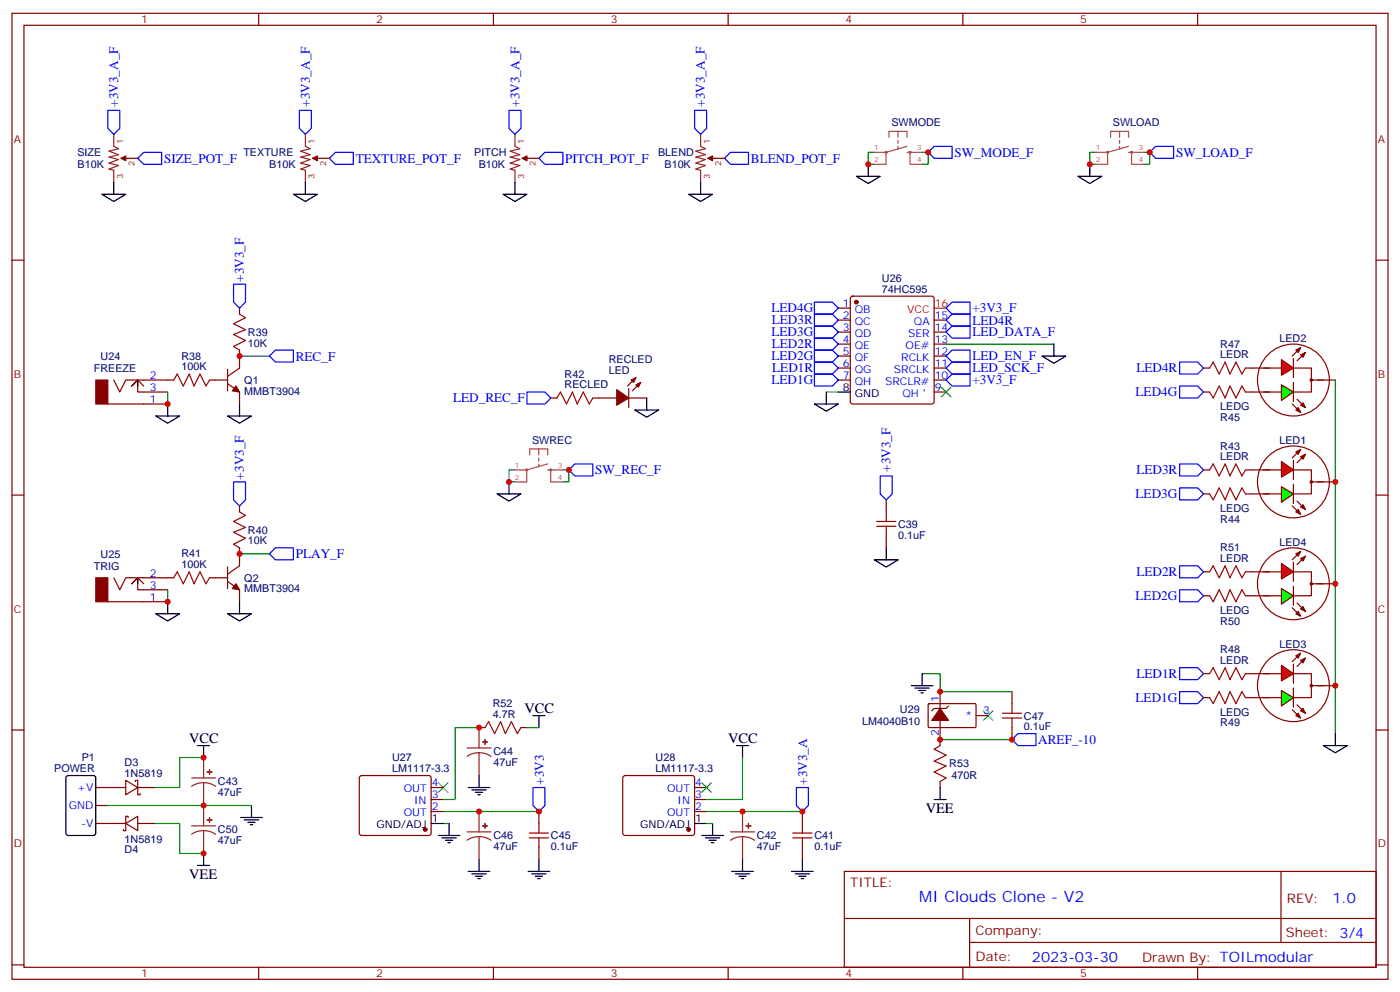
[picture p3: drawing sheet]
<svg xmlns="http://www.w3.org/2000/svg" width="412mm" height="292mm" viewBox="0 0 412 292" stroke-linecap="round" stroke-linejoin="round" font-family="sans-serif">
<g fill="none" stroke="#870000" stroke-width=".35">
<path d="M3.5 3.9h405.4v284.4h-405.4zM7.1 7.4h398.2v277.3h-398.2zM76.2 3.9v3.5M145.3 3.9v3.5M214.5 3.9v3.5M283.6 3.9v3.5M352.8 3.9v3.5M37 46.6h3.6M93.5 46.6h3.5M155.2 46.6h3.5M209.9 46.6h3.5M3.5 76.6h3.6"/>
<path d="M405.3 76.6h3.6M70.6 90.7v1.8M246.9 90.7h3.6M246.9 94.2h3.6M246.9 97.8h3.6M250.7 87.4l.5-.2h23.3l.5 .2 .2 .5v30.3l-.3 .5-.4 .2h-23.3l-.5-.2-.2-.5v-30.3zM275.2 94.2h3.5M275.2 97.8h3.5M31.7 118.9h17.7M33.5 111.9l1.8 3.5 1.7-3.5h14.2M42.3 113.6l-1.7-1.7-1.8 1.7 1.8-1.7v3.5h8.8M61.7 111.9h5.3"/>
<path d="M67 108.7v6.3M67 112.9l3.6 2.5v3.5M70.6 103v5.3l-3.6 2.5M162.3 117.2h1.7M174.6 117.2h7.1M185.2 117.2h5.3M185.2 114.3v5.7M187.3 111.2l-2.4 2.4M188.7 112.6l-2.4 2.4M246.9 111.9h3.6M246.9 101.3h3.6M246.9 104.8h3.6"/>
<path d="M246.9 108.3h3.6M275.2 111.9h3.5M275.2 115.4h3.5M275.2 101.3h3.5M275.2 104.8h3.5M275.2 108.3h3.5M381 138.3h5.3v7.1h-5.3M3.5 145.7h3.6M70.6 148.9v1.8M405.3 145.7h3.6M31.7 177.1h17.7M33.5 170.1l1.8 3.5 1.7-3.5h14.2"/>
<path d="M42.3 171.8l-1.7-1.7-1.8 1.7 1.8-1.7v3.5h8.8M61.7 170.1h5.3M67 166.9v6.3M67 171.1l3.6 2.5v3.5M70.6 161.3v5.2l-3.6 2.5M3.5 214.9h3.6M405.3 214.9h3.6M248.7 256.5h156.6v28.2h-156.6zM377.3 256.5v20.9M248.7 270.4h156.5M285.6 277.4h119.6M285.6 270.4v14.1"/>
<path d="M3.5 284h3.6M76.2 284.7v3.6M145.3 284.7v3.6M214.5 284.7v3.6M283.6 284.7v3.6M352.8 284.7v3.6M405.3 284h3.6"/>
<circle cx="386.3" cy="141.9" r=".35"/>
</g>
<path d="M33.5 39.5v3.6l1.4 .7-2.8 .7 2.8 1-2.8 .7 2.8 .8-2.8 1 2.8 .7-2.8 1.1 1.4 .3v3.6M90 39.5v3.6l1.4 .7-2.9 .7 2.9 1-2.9 .7 2.9 .8-2.9 1 2.9 .7-2.9 1.1 1.5 .3v3.6M151.7 39.5v3.6l1.4 .7-2.8 .7 2.8 1-2.8 .7 2.8 .8-2.8 1 2.8 .7-2.8 1.1 1.4 .3v3.6M206.4 39.5v3.6l1.4 .7-2.8 .7 2.8 1-2.8 .7 2.8 .8-2.8 1 2.8 .7-2.8 1.1 1.4 .3v3.6M35.6 46.6h1.4M92.1 46.6h1.4M153.8 46.6h1.4M208.5 46.6h1.4" fill="none" stroke="#8c2424" stroke-width=".35"/>
<g fill="#870000" stroke="#870000" stroke-width=".35">
<path d="M35.6 46.6l1.4-.7v1.4z"/>
<path d="M92.1 46.6l1.4-.7v1.4z"/>
<path d="M153.8 46.6l1.4-.7v1.4z"/>
<path d="M208.5 46.6l1.4-.7v1.4z"/>
<path d="M28.2 111.9h3.5v7h-3.5z"/>
<path d="M69.5 113.6l1.1 1.8-2.2-.4z"/>
<path d="M69.5 171.8l1.1 1.8-2.2-.4z"/>
<path d="M28.2 170.1h3.5v7h-3.5z"/>
<path d="M187.3 113.3l1.4-.7-.7 1.4z"/>
<path d="M185.9 111.9l1.4-.7-.7 1.4z"/>
<path d="M181.7 114.7l3.5 2.5-3.5 2.1z"/>
<circle cx="252.2" cy="88.9" r=".53"/>
</g>
<g fill="none" stroke="#00f" stroke-width=".35">
<path d="M31.7 32.5h3.6v5.3l-1.8 1.7-1.8-1.7zM88.2 32.5h3.5v5.3l-1.7 1.7-1.8-1.7zM149.9 32.5h3.6v5.3l-1.8 1.7-1.8-1.7zM204.6 32.5h3.5v5.3l-1.7 1.7-1.8-1.7zM40.6 46.6l1.7-1.8h5.3v3.6h-5.3zM97 46.6l1.8-1.8h5.3v3.6h-5.3zM158.7 46.6l1.8-1.8h5.3v3.6h-5.3zM213.4 46.6l1.8-1.8h5.3v3.6h-5.3zM275.2 43.1h5.3v3.5h-5.3l-1.8-1.8zM338.7 44.8l1.7-1.7h5.3v3.5h-5.3zM68.8 83.6h3.5v5.3l-1.7 1.8-1.8-1.8zM79.4 104.8l1.7-1.8h5.3v3.6h-5.3z"/>
<path d="M155.2 115.4h5.3l1.8 1.8-1.8 1.7h-5.3zM347.5 113.6h5.3l1.7 1.8-1.7 1.8h-5.3zM347.5 106.6h5.3l1.7 1.7-1.7 1.8h-5.3zM167.6 138.3l1.7-1.7h5.3v3.5h-5.3zM347.5 136.6h5.3l1.7 1.7-1.7 1.8h-5.3zM68.8 141.9h3.5v5.2l-1.7 1.8-1.8-1.8zM347.5 143.6h5.3l1.7 1.8-1.7 1.7h-5.3zM79.4 163l1.7-1.7h5.3v3.5h-5.3z"/>
</g>
<g fill="none" stroke="#a64a4a" stroke-width=".56">
<circle cx="261" cy="44.8" r=".18"/>
<circle cx="268.1" cy="44.8" r=".18"/>
<circle cx="326.3" cy="44.8" r=".18"/>
<circle cx="333.3" cy="44.8" r=".18"/>
<circle cx="155.2" cy="138.3" r=".18"/>
<circle cx="162.2" cy="138.3" r=".18"/>
</g>
<g fill="none" stroke="#a64a4a" stroke-width=".35">
<path d="M264.5 38.7v1.7M329.8 38.7v1.7M257.5 44.8h3.5M261 44.8v3.6h-3.5M261.9 40.4v-1.7h5.3v1.7M264.5 41.3v.9M264.5 43.1v.9M267.2 44.8h.9v3.6M267.2 43.1l-6.2 1.7M268.2 44.8h3.4M268.2 48.4h3.4M322.8 44.8h3.5"/>
<path d="M326.3 44.8v3.6h-3.5M327.1 40.4v-1.7h5.3v1.7M329.8 41.3v.9M329.8 43.1v.9M332.4 44.8h.9v3.6M332.4 43.1l-6.1 1.7M333.4 44.8h3.5M333.4 48.4h3.5M151.7 138.3h3.5M155.2 138.3v3.6h-3.5M156 133.9v-1.7h5.3v1.7M158.7 132.2v1.7"/>
<path d="M158.7 134.8v.9M158.7 136.6v.8M161.3 138.3h.9v3.6M161.3 136.6l-6.1 1.7M162.3 138.3h3.5M162.3 141.9h3.5"/>
</g>
<path d="M257.5 44.8h-1.7v3.6h1.7M271.6 44.8h1.8v3.6h-1.8M322.8 44.8h-1.8v3.6h1.8M336.9 44.8h1.8v3.6h-1.8M49.4 115.4v3.5M70.6 104.8h8.8M151.7 138.3h-1.8v3.6h1.8M165.8 138.3h1.8v3.6h-1.8M49.4 173.6v3.5M70.6 163h8.8" fill="none" stroke="#008700" stroke-width=".35"/>
<path d="M40.6 111.9v1.7M246.9 115.4h3.6M40.6 170.1v1.7" fill="none" stroke="#000" stroke-width=".35"/>
<path d="M70.6 92.5l1.7 1-3.5 1.8 3.5 1.7-3.5 1.5 3.5 1.7-3.5 1.8 1.8 1M51.2 111.9l1-1.8 1.8 3.5 1.7-3.5 1.4 3.5 1.8-3.5 1.8 3.5 1-1.7M164 117.2l1.1-1.8 1.8 3.5 1.7-3.5 1.4 3.5 1.8-3.5 1.8 3.5 1-1.7M70.6 150.7l1.7 1-3.5 1.8 3.5 1.8-3.5 1.4 3.5 1.7-3.5 1.8 1.8 1.1M51.2 170.1l1-1.8 1.8 3.5 1.7-3.5 1.4 3.5 1.8-3.5 1.8 3.5 1-1.7" fill="none" stroke="#a10000" stroke-width=".35"/>
<path d="M275.2 90.7h3.5" fill="none" stroke="#f00" stroke-width=".35"/>
<path d="M377.5 135.9l3.5 2.4-3.5 2.1z" fill="#f00" stroke="#870000" stroke-width=".35"/>
<path d="M368.7 138.3h5.2M381 135.5v5.6M383.1 132.3l-2.5 2.5M384.5 133.7l-2.4 2.5" fill="none" stroke="#870000" stroke-width=".35"/>
<g fill="#870000" stroke="#870000" stroke-width=".35">
<path d="M381.7 133l1.4-.7-.7 1.4z"/>
<path d="M383.1 134.4l1.4-.7-.7 1.4z"/>
</g>
<path d="M377.5 143.3l3.5 2.1-3.5 2.4z" fill="#0f0" stroke="#870000" stroke-width=".35"/>
<g fill="none" stroke="#870000" stroke-width=".35">
<path d="M354.5 115.4h1.8M354.5 108.3h1.8M366.9 115.4h1.8M366.9 108.3h1.8M381 108.3h5.3v7.1h-5.3M354.5 138.3h1.8M366.9 138.3h1.8M372.2 138.3h5.3M354.5 145.4h1.8M366.9 145.4h10.6M380.6 148.9l2.5 2.5M381 142.6v5.6"/>
<path d="M382.1 147.5l2.4 2.5M386.3 141.9h7"/>
<circle cx="386.3" cy="111.9" r=".35"/>
<circle cx="381" cy="141.9" r="10.6"/>
</g>
<g fill="#870000" stroke="#870000" stroke-width=".35">
<path d="M381.7 150.7l.7-.7 .7 1.4z"/>
<path d="M383.1 149.3l.7-.7 .7 1.4z"/>
</g>
<path d="M356.3 115.4l1.1 1.8 1.7-3.6 1.8 3.6 1.4-3.6 1.8 3.6 1.7-3.6 1.1 1.8M356.3 108.3l1.1-1.7 1.7 3.5 1.8-3.5 1.4 3.5 1.8-3.5 1.7 3.5 1.1-1.8M356.3 138.3l1.1-1.7 1.7 3.5 1.8-3.5 1.4 3.5 1.8-3.5 1.7 3.5 1.1-1.8M356.3 145.4l1.1 1.7 1.7-3.5 1.8 3.5 1.4-3.5 1.8 3.5 1.7-3.5 1.1 1.8" fill="none" stroke="#a10000" stroke-width=".35"/>
<path d="M377.5 105.9l3.5 2.4-3.5 2.2z" fill="#f00" stroke="#870000" stroke-width=".35"/>
<path d="M368.7 108.3h5.2M381 105.5v5.7M383.1 102.3l-2.5 2.5M384.5 103.8l-2.4 2.4" fill="none" stroke="#870000" stroke-width=".35"/>
<g fill="#870000" stroke="#870000" stroke-width=".35">
<path d="M381.7 103l1.4-.7-.7 1.5z"/>
<path d="M383.1 104.5l1.4-.7-.7 1.4z"/>
</g>
<path d="M377.5 113.3l3.5 2.1-3.5 2.5z" fill="#0f0" stroke="#870000" stroke-width=".35"/>
<g fill="none" stroke="#870000" stroke-width=".35">
<path d="M368.7 115.4h8.8M372.2 108.3h5.3M380.6 118.9l2.5 2.5M381 112.6v5.6M382.1 117.5l2.4 2.5M386.3 111.9h7M381 198.3h5.3v7.1h-5.3"/>
<circle cx="381" cy="111.9" r="10.6"/>
<circle cx="386.3" cy="201.8" r=".35"/>
</g>
<g fill="#870000" stroke="#870000" stroke-width=".35">
<path d="M381.7 120.7l.7-.7 .7 1.4z"/>
<path d="M383.1 119.3l.7-.7 .7 1.4z"/>
</g>
<path d="M347.5 173.6h5.3l1.7 1.8-1.7 1.7h-5.3zM347.5 166.5h5.3l1.7 1.8-1.7 1.8h-5.3zM347.5 196.5h5.3l1.7 1.8-1.7 1.8h-5.3zM347.5 203.6h5.3l1.7 1.8-1.7 1.7h-5.3z" fill="none" stroke="#00f" stroke-width=".35"/>
<path d="M377.5 195.8l3.5 2.5-3.5 2.1z" fill="#f00" stroke="#870000" stroke-width=".35"/>
<path d="M368.7 198.3h5.2M381 195.5v5.6M383.1 192.3l-2.5 2.5M384.5 193.7l-2.4 2.5" fill="none" stroke="#870000" stroke-width=".35"/>
<g fill="#870000" stroke="#870000" stroke-width=".35">
<path d="M381.7 193l1.4-.7-.7 1.4z"/>
<path d="M383.1 194.4l1.4-.7-.7 1.4z"/>
</g>
<path d="M377.5 203.2l3.5 2.2-3.5 2.4z" fill="#0f0" stroke="#870000" stroke-width=".35"/>
<g fill="none" stroke="#870000" stroke-width=".35">
<path d="M354.5 175.4h1.8M354.5 168.3h1.8M366.9 175.4h1.8M366.9 168.3h1.8M381 168.3h5.3v7.1h-5.3M354.5 198.3h1.8M366.9 198.3h1.8M372.2 198.3h5.3M354.5 205.4h1.8M366.9 205.4h10.6M380.6 208.9l2.5 2.4M381 202.5v5.7"/>
<path d="M382.1 207.5l2.4 2.4M386.3 201.8h7"/>
<circle cx="386.3" cy="171.8" r=".35"/>
<circle cx="381" cy="201.8" r="10.6"/>
</g>
<g fill="#870000" stroke="#870000" stroke-width=".35">
<path d="M381.7 210.6l.7-.7 .7 1.4z"/>
<path d="M383.1 209.2l.7-.7 .7 1.4z"/>
</g>
<path d="M356.3 175.4l1.1 1.7 1.7-3.5 1.8 3.5 1.4-3.5 1.8 3.5 1.7-3.5 1.1 1.8M356.3 168.3l1.1-1.8 1.7 3.6 1.8-3.6 1.4 3.6 1.8-3.6 1.7 3.6 1.1-1.8M356.3 198.3l1.1-1.8 1.7 3.6 1.8-3.6 1.4 3.6 1.8-3.6 1.7 3.6 1.1-1.8M356.3 205.4l1.1 1.7 1.7-3.5 1.8 3.5 1.4-3.5 1.8 3.5 1.7-3.5 1.1 1.8" fill="none" stroke="#a10000" stroke-width=".35"/>
<path d="M377.5 165.8l3.5 2.5-3.5 2.1z" fill="#f00" stroke="#870000" stroke-width=".35"/>
<path d="M368.7 168.3h5.2M381 165.5v5.6M383.1 162.3l-2.5 2.5M384.5 163.7l-2.4 2.5" fill="none" stroke="#870000" stroke-width=".35"/>
<g fill="#870000" stroke="#870000" stroke-width=".35">
<path d="M381.7 163l1.4-.7-.7 1.4z"/>
<path d="M383.1 164.4l1.4-.7-.7 1.4z"/>
</g>
<path d="M377.5 173.2l3.5 2.2-3.5 2.4z" fill="#0f0" stroke="#870000" stroke-width=".35"/>
<g fill="none" stroke="#870000" stroke-width=".35">
<path d="M261.1 147.1v3.6M261.1 157.7v3.6M368.7 175.4h8.8M372.2 168.3h5.3M380.6 178.9l2.5 2.5M381 172.5v5.7M382.1 177.5l2.4 2.5M386.3 171.8h7M141.1 214.2h1.8M153.5 214.2h1.7M273.5 207.3l.3-.2 13.5 .1 .2 .3v6.5l-.3 .2-13.6-.1-.2-.3zM276.9 203.6v15.9"/>
<path d="M279.4 207.8l-.7 .7h-3.5l-.7 .7M287.5 210.6h3.5M298.1 203.6v3.5M298.1 214.2v3.5M28.2 231.8h8.8M28.2 237.1h3.5M37 229.7l3.6 2.1-3.6 2.1zM39.9 230v-.3h.7v4.2h.7v-.3M40.6 231.8h5.3M106.1 228.5l.4-.2h19.8l.5 .2 .2 .5v16.2l-.2 .5-.5 .2h-19.8l-.5-.2-.2-.5v-16.2zM127 238.9h3.5M127 235.3h3.5"/>
<path d="M127 231.8h3.5M158.7 238.9v3.5M183.7 228.5l.4-.2h19.8l.5 .2 .2 .5v16.2l-.2 .5-.5 .2h-19.8l-.4-.2-.3-.5v-16.2zM204.6 238.9h3.5M204.6 235.3h3.5M204.6 231.8h3.5M236.4 238.9v3.5M276.9 230v1.8M28.2 242.4h8.8M37 242.4l3.6-2.1v4.2zM37.7 240.6v-.3h-.7v4.2h-.7v-.3M40.6 242.4h5.3"/>
<path d="M158.7 249.4v3.6M236.4 249.4v3.6"/>
<circle cx="381" cy="171.8" r="10.6"/>
</g>
<g fill="#870000" stroke="#870000" stroke-width=".35">
<path d="M381.7 180.7l.7-.7 .7 1.4z"/>
<path d="M383.1 179.2l.7-.7 .7 1.5z"/>
<path d="M276.9 208.5l2.5 3.6h-4.9z"/>
<circle cx="125.2" cy="244.2" r=".53"/>
<circle cx="202.8" cy="244.2" r=".53"/>
</g>
<g fill="none" stroke="#008700" stroke-width=".35">
<path d="M243.4 115.4h3.5M278.7 101.3h31.7M393.3 111.9v104M271.6 198.3h5.3v5.3h21.2M141.1 214.2h-7v21.1h-3.6M155.2 214.2h3.5M276.9 217.7h21.2M31.7 237.1h42.4M60 223h-7.1v8.8h-7M130.5 238.9h28.2M208.1 238.9h28.3M218.7 223v12.3h-10.6"/>
<path d="M45.9 242.4h7v8.8h7.1M130.5 242.4h1.8M208.1 242.4h1.8"/>
</g>
<g fill="none" stroke="#00f" stroke-width=".35">
<path d="M239.9 99.5h5.3l1.7 1.8-1.7 1.7h-5.3zM239.9 92.5h5.3l1.7 1.7-1.7 1.8h-5.3zM239.9 96h5.3l1.7 1.8-1.7 1.7h-5.3zM239.9 88.9h5.3l1.7 1.8-1.7 1.8h-5.3zM278.7 94.2l1.8-1.7h5.3v3.5h-5.3zM278.7 90.7l1.8-1.8h5.3v3.6h-5.3zM278.7 97.8l1.8-1.8h5.3v3.5h-5.3zM239.9 106.6h5.3l1.7 1.7-1.7 1.8h-5.3zM239.9 110.1h5.3l1.7 1.8-1.7 1.7h-5.3zM239.9 103h5.3l1.7 1.8-1.7 1.8h-5.3zM278.7 111.9l1.8-1.8h5.3v3.5h-5.3zM278.7 108.3l1.8-1.7h5.3v3.5h-5.3z"/>
<path d="M278.7 104.8l1.8-1.8h5.3v3.6h-5.3zM259.3 140.1h3.5v5.3l-1.7 1.7-1.8-1.7zM298.1 217.7l1.8-1.8h5.3v3.6h-5.3zM157 231.8h3.5v5.3l-1.8 1.8-1.7-1.8zM234.6 231.8h3.5v5.3l-1.7 1.8-1.8-1.8z"/>
</g>
<path d="M277.3 114l2.8 2.8M280.1 114l-2.8 2.8M289.6 209.2l2.9 2.9M292.5 209.2l-2.9 2.9M129.1 230.4l2.8 2.8M131.9 230.4l-2.8 2.8M206.7 230.4l2.8 2.8M209.5 230.4l-2.8 2.8" fill="none" stroke="#3c3" stroke-width=".35"/>
<g fill="none" stroke="#a10000" stroke-width=".35">
<path d="M258.2 154.9h5.7M258.2 153.5h5.7M261.1 150.7v2.8M261.1 154.9v2.8M142.9 214.2l1-1.8 1.8 3.5 1.8-3.5 1.4 3.5 1.7-3.5 1.8 3.5 1.1-1.7M276.9 219.5l-1.7 1 3.5 1.8-3.5 1.7 3.5 1.5-3.5 1.7 3.5 1.8-1.8 1M295.3 211.3h5.6M295.3 209.9h5.6M298.1 207.1v2.8M298.1 211.3v2.9M155.9 246.6h5.7M155.9 245.2h5.7"/>
<path d="M158.7 242.4v2.8M158.7 246.6v2.8M233.5 246.6h5.7M233.5 245.2h5.7M236.4 242.4v2.8M236.4 246.6v2.8"/>
</g>
<g fill="none" stroke="#000" stroke-width=".35">
<path d="M30 57.2h7l-3.5 2.1zM33.5 53.7v3.5M86.4 57.2h7.1l-3.5 2.1zM90 53.7v3.5M148.2 57.2h7l-3.5 2.1zM151.7 53.7v3.5M202.8 57.2h7.1l-3.5 2.1zM206.4 53.7v3.5M252.2 51.9h7.1l-3.5 2.1zM255.8 48.4v3.5M317.5 51.9h7.1l-3.6 2.1zM321 48.4v3.5"/>
<path d="M49.4 118.9v3.5M70.6 118.9v3.5M190.5 117.2v3.5M239.9 118.9h7l-3.5 2.1zM243.4 115.4v3.5M306.9 104.8h7.1l-3.6 2.1zM310.4 101.3v3.5M45.9 122.4h7l-3.5 2.2zM67 122.4h7.1l-3.5 2.2zM187 120.7h7l-3.5 2.1zM146.4 145.4h7.1l-3.6 2.1zM149.9 141.9v3.5"/>
<path d="M49.4 177.1v3.6M70.6 177.1v3.6M257.5 164.8h7.1l-3.5 2.1zM261.1 161.3v3.5M45.9 180.7h7l-3.5 2.1zM67 180.7h7.1l-3.5 2.1zM271.6 198.3v3.5M58.2 219.5h3.5M60 219.5v3.5M157 210.6h3.5M158.7 210.6v3.6M217 219.5h3.5"/>
<path d="M218.7 219.5v3.5M268.5 201.8h6.3M269.5 202.5h4.3M270.6 203.2h2.1M271.3 203.9h.7M389.8 219.5h7.1l-3.6 2.1zM393.3 215.9v3.6M19.6 228.5l.5-.2h7.4l.7 .4v16.5l-.4 .7h-7.7l-.6-.4-.1-16.5zM74.1 237.1v3.5M137.9 231.8h6.4M139 232.5h4.2M140.1 233.2h2.1"/>
<path d="M140.8 233.9h.7M141.1 228.3v3.5M275.2 235.3h3.5M276.9 231.8v3.5M58.2 254.7h3.5M60 251.2v3.5M70.9 240.6h6.4M72 241.3h4.2M73 242h2.1M73.7 242.7h.7M127 242.4h3.5M129.1 245.9h6.4"/>
<path d="M130.2 246.6h4.2M131.2 247.3h2.1M131.9 248h.7M132.3 242.4v3.5M137.9 256.5h6.4M139 257.2h4.2M140.1 257.9h2.1M140.8 258.6h.7M141.1 253v3.5M155.6 256.5h6.3M156.6 257.2h4.3M157.7 257.9h2.1"/>
<path d="M158.4 258.6h.7M158.7 253v3.5M204.6 242.4h3.5M206.7 245.9h6.4M207.8 246.6h4.2M208.8 247.3h2.2M209.5 248h.8M209.9 242.4v3.5M215.5 256.5h6.4M216.6 257.2h4.2M217.7 257.9h2.1M218.4 258.6h.7"/>
<path d="M218.7 253v3.5M233.2 256.5h6.3M234.2 257.2h4.3M235.3 257.9h2.1M236 258.6h.7M236.4 253v3.5"/>
</g>
<g fill="none" stroke="#8c2424" stroke-width=".35">
<path d="M141.1 214.2v6M56.4 229h7.1M60 230.4l-1.9 .2-1.7 .9M60 230.4l1.8 .2 1.7 .9M60 223v6M60 230.4v12.7M137.6 220.2h7M141.1 221.6l-1.8 .2-1.7 .8M141.1 221.6l1.9 .2 1.6 .8M141.1 221.6v6.7M141.1 238.9v6M218.7 238.9v6"/>
<path d="M56.4 243.1h7.1M60 244.5l-1.9 .2-1.7 .9M60 244.5l1.8 .2 1.7 .9M60 244.5v6.7M137.6 244.9h7M141.1 246.3l-1.8 .2-1.7 .8M141.1 246.3l1.9 .2 1.6 .8M141.1 246.3v6.7M215.2 244.9h7M218.7 246.3l-1.8 .2-1.7 .8M218.7 246.3l1.9 .2 1.6 .8M218.7 246.3v6.7"/>
</g>
<g fill="#8c2424" stroke="#8c2424" stroke-width=".35">
<path d="M142.2 243.1h1.4z"/>
<path d="M142.8 242.4l.1 1.4z"/>
<path d="M142.2 218.4h1.4z"/>
<path d="M142.8 217.7l.1 1.4z"/>
<path d="M61 227.2l1.4 .1z"/>
<path d="M61.7 226.5v1.4z"/>
<path d="M61 241.3l1.4 .1z"/>
<path d="M61.7 240.6v1.4z"/>
<path d="M219.8 243.1h1.4z"/>
<path d="M220.5 242.4v1.4z"/>
</g>
<g fill="#c00">
<circle cx="273.4" cy="44.8" r=".88"/>
<circle cx="338.7" cy="44.8" r=".88"/>
<circle cx="70.6" cy="104.8" r=".88"/>
<circle cx="70.6" cy="163" r=".88"/>
<circle cx="167.6" cy="138.3" r=".88"/>
<circle cx="393.3" cy="141.9" r=".88"/>
<circle cx="393.3" cy="201.8" r=".88"/>
<circle cx="393.3" cy="171.8" r=".88"/>
<circle cx="141.1" cy="238.9" r=".88"/>
<circle cx="141.1" cy="214.2" r=".88"/>
<circle cx="60" cy="237.1" r=".88"/>
<circle cx="60" cy="223" r=".88"/>
<circle cx="60" cy="251.2" r=".88"/>
<circle cx="158.8" cy="238.9" r=".88"/>
<circle cx="236.4" cy="238.9" r=".88"/>
<circle cx="218.7" cy="238.9" r=".88"/>
<circle cx="276.9" cy="217.7" r=".88"/>
<circle cx="276.9" cy="203.6" r=".88"/>
<circle cx="298.1" cy="217.7" r=".88"/>
<circle cx="255.8" cy="48.4" r=".88"/>
<circle cx="321" cy="48.4" r=".88"/>
<circle cx="149.9" cy="141.9" r=".88"/>
<circle cx="49.4" cy="118.9" r=".88"/>
<circle cx="49.4" cy="177.1" r=".88"/>
</g>
<text font-size="4.6" fill="#00f" x="270.8" y="265.5">MI Clouds Clone - V2</text>
<g font-size="4.2">
<text x="154.5" y="209.9">VCC</text>
<text x="55.7" y="218.8">VCC</text>
<text x="214.5" y="218.8">VCC</text>
<text x="272.7" y="239.2">VEE</text>
<text x="55.7" y="258.6">VEE</text>
</g>
<g font-size="4.2" fill="#00f">
<text x="392.5" y="265.8">1.0</text>
<text x="304" y="283.1">2023-03-30</text>
</g>
<g font-size="3.9" fill="#00f">
<text x="34.8" y="31.4" transform="rotate(-90 34.8 31.4)">+3V3_A_F</text>
<text x="91.2" y="31.4" transform="rotate(-90 91.2 31.4)">+3V3_A_F</text>
<text x="153" y="31.4" transform="rotate(-90 153 31.4)">+3V3_A_F</text>
<text x="207.7" y="31.4" transform="rotate(-90 207.7 31.4)">+3V3_A_F</text>
<text x="48.3" y="47.9">SIZE_POT_F</text>
<text x="104.8" y="47.9">TEXTURE_POT_F</text>
<text x="166.5" y="47.9">PITCH_POT_F</text>
<text x="221.2" y="47.9">BLEND_POT_F</text>
<text x="281.2" y="46.2">SW_MODE_F</text>
<text x="346.4" y="46.2">SW_LOAD_F</text>
<text x="71.8" y="82.9" transform="rotate(-90 71.8 82.9)">+3V3_F</text>
<text x="227.3" y="91.9">LED4G</text>
<text x="227.4" y="95.4">LED3R</text>
<text x="286.4" y="95.5">LED4R</text>
<text x="286.5" y="91.9">+3V3_F</text>
<text x="227.3" y="99">LED3G</text>
<text x="286.5" y="99">LED_DATA_F</text>
<text x="87.1" y="106.1">REC_F</text>
<text x="227.3" y="105.9">LED2G</text>
<text x="227.4" y="102.4">LED2R</text>
<text x="286.5" y="106.1">LED_EN_F</text>
<text x="227.3" y="113.1">LED1G</text>
<text x="227.5" y="109.5">LED1R</text>
<text x="286.5" y="113.1">+3V3_F</text>
<text x="286.5" y="109.6">LED_SCK_F</text>
<text x="334.8" y="109.6">LED4R</text>
<text x="133.5" y="118.4">LED_REC_F</text>
<text x="334.5" y="116.7">LED4G</text>
<text x="71.8" y="141.1" transform="rotate(-90 71.8 141.1)">+3V3_F</text>
<text x="175.3" y="139.6">SW_REC_F</text>
<text x="262.3" y="138.9" transform="rotate(-90 262.3 138.9)">+3V3_F</text>
<text x="334.8" y="139.6">LED3R</text>
<text x="334.5" y="146.6">LED3G</text>
<text x="87.1" y="164.3">PLAY_F</text>
<text x="334.8" y="169.5">LED2R</text>
<text x="334.5" y="176.6">LED2G</text>
<text x="334.8" y="199.5">LED1R</text>
<text x="334.5" y="206.6">LED1G</text>
<text x="305.9" y="219">AREF_-10</text>
<text x="160.2" y="231" transform="rotate(-90 160.2 231)">+3V3</text>
<text x="237.8" y="231" transform="rotate(-90 237.8 231)">+3V3_A</text>
</g>
<g font-size="3.9" fill="#800">
<text x="250.5" y="261.1">TITLE:</text>
<text x="379.1" y="265.8">REV:</text>
<text x="287.4" y="275.3">Company:</text>
<text x="378.7" y="275.9">Sheet: 3/4</text>
<text x="287.4" y="283">Date:</text>
<text x="336.4" y="283.1">Drawn By: TOILmodular</text>
</g>
<g font-size="3.2" fill="#800">
<text x="41.6" y="6.9">1</text>
<text x="110.8" y="6.9">2</text>
<text x="179.9" y="6.9">3</text>
<text x="249.1" y="6.9">4</text>
<text x="318.2" y="6.9">5</text>
<text x="4.1" y="42">A</text>
<text x="405.9" y="42">A</text>
<text x="4.1" y="111.2">B</text>
<text x="405.9" y="111.2">B</text>
<text x="4.1" y="180.3">C</text>
<text x="405.9" y="180.3">C</text>
<text x="4.1" y="249.4">D</text>
<text x="405.9" y="249.4">D</text>
<text x="41.6" y="287.7">1</text>
<text x="110.8" y="287.7">2</text>
<text x="179.9" y="287.7">3</text>
<text x="249.1" y="287.7">4</text>
<text x="318.2" y="287.7">5</text>
</g>
<g font-size="3.2" fill="#000080">
<text x="262.6" y="37.1">SWMODE</text>
<text x="327.8" y="37.1">SWLOAD</text>
<text x="22.8" y="46">SIZE</text>
<text x="71.7" y="46">TEXTURE</text>
<text x="139.7" y="46">PITCH</text>
<text x="193.8" y="46">BLEND</text>
<text x="22.9" y="49.5">B10K</text>
<text x="79.3" y="49.5">B10K</text>
<text x="141" y="49.5">B10K</text>
<text x="195.7" y="49.5">B10K</text>
<text x="259.8" y="83">U26</text>
<text x="259.8" y="86.1">74HC595</text>
<text x="73" y="98.9">R39</text>
<text x="376.9" y="100.6">LED2</text>
<text x="29.6" y="105.9">U24</text>
<text x="53.4" y="105.9">R38</text>
<text x="73" y="102">10K</text>
<text x="179.3" y="106.9">RECLED</text>
<text x="359.5" y="105.5">LEDR</text>
<text x="359.5" y="102.3">R47</text>
<text x="27.7" y="109.5">FREEZE</text>
<text x="53.4" y="109">100K</text>
<text x="72" y="113">Q1</text>
<text x="166.3" y="111.2">R42</text>
<text x="179.3" y="110.1">LED</text>
<text x="72" y="116.2">MMBT3904</text>
<text x="166.3" y="114.3">RECLED</text>
<text x="359.5" y="120.7">LEDG</text>
<text x="359.5" y="123.9">R45</text>
<text x="156.7" y="130.6">SWREC</text>
<text x="376.9" y="130.6">LED1</text>
<text x="359.5" y="135.5">LEDR</text>
<text x="359.5" y="132.3">R43</text>
<text x="264.6" y="155.4">C39</text>
<text x="359.5" y="150.7">LEDG</text>
<text x="359.5" y="153.8">R44</text>
<text x="73" y="160.3">10K</text>
<text x="73" y="157.1">R40</text>
<text x="264.6" y="158.5">0.1uF</text>
<text x="376.9" y="160.6">LED4</text>
<text x="27.7" y="167.7">TRIG</text>
<text x="29.6" y="164.2">U25</text>
<text x="53.4" y="167.3">100K</text>
<text x="53.4" y="164.1">R41</text>
<text x="359.5" y="165.5">LEDR</text>
<text x="359.5" y="162.3">R51</text>
<text x="72" y="171.2">Q2</text>
<text x="72" y="174.4">MMBT3904</text>
<text x="359.5" y="180.7">LEDG</text>
<text x="359.5" y="183.8">R50</text>
<text x="376.9" y="190.6">LED3</text>
<text x="359.5" y="195.5">LEDR</text>
<text x="359.5" y="192.3">R48</text>
<text x="145.1" y="208.2">R52</text>
<text x="145.1" y="211.3">4.7R</text>
<text x="253.9" y="213.5">LM4040B10</text>
<text x="265.1" y="210">U29</text>
<text x="301.6" y="215">0.1uF</text>
<text x="301.6" y="211.8">C47</text>
<text x="359.5" y="210.6">LEDG</text>
<text x="359.5" y="213.8">R49</text>
<text x="16" y="227.2">POWER</text>
<text x="24.1" y="224">P1</text>
<text x="36.7" y="225.5">D3</text>
<text x="115.5" y="227.2">LM1117-3.3</text>
<text x="115.5" y="224">U27</text>
<text x="145.3" y="225.5">47uF</text>
<text x="145.3" y="222.3">C44</text>
<text x="193.1" y="227.2">LM1117-3.3</text>
<text x="193.1" y="224">U28</text>
<text x="279.6" y="225.9">R53</text>
<text x="36.7" y="228.6">1N5819</text>
<text x="64.2" y="231.2">C43</text>
<text x="280.3" y="229.4">470R</text>
<text x="64.2" y="234.3">47uF</text>
<text x="64.2" y="245.3">C50</text>
<text x="36.7" y="248">1N5819</text>
<text x="36.7" y="251.2">D4</text>
<text x="64.2" y="248.5">47uF</text>
<text x="145.3" y="250.2">47uF</text>
<text x="145.3" y="247">C46</text>
<text x="162.3" y="250.3">0.1uF</text>
<text x="162.3" y="247.1">C45</text>
<text x="223" y="250.2">47uF</text>
<text x="223" y="247">C42</text>
<text x="239.9" y="250.3">0.1uF</text>
<text x="239.9" y="247.1">C41</text>
</g>
<g font-size="3.2" fill="#00f">
<text x="248.3" y="90.3">1</text>
<text x="248.3" y="93.9">2</text>
<text x="251.8" y="92.1">QB</text>
<text x="251.8" y="95.6">QC</text>
<text x="269.2" y="95.6">QA</text>
<text x="275.3" y="93.9">15</text>
<text x="248.3" y="97.4">3</text>
<text x="248.3" y="100.9">4</text>
<text x="251.8" y="99.2">QD</text>
<text x="267.5" y="99.2">SER</text>
<text x="275.3" y="100.9">13</text>
<text x="275.3" y="97.4">14</text>
<text x="248.3" y="104.5">5</text>
<text x="248.3" y="108">6</text>
<text x="251.8" y="102.7">QE</text>
<text x="251.8" y="106.2">QF</text>
<text x="265.5" y="106.2">RCLK</text>
<text x="266.8" y="102.7">OE#</text>
<text x="275.3" y="108">11</text>
<text x="275.3" y="104.5">12</text>
<text x="44.1" y="111.5">2</text>
<text x="248.3" y="111.5">7</text>
<text x="251.8" y="109.7">QG</text>
<text x="251.8" y="113.3">QH</text>
<text x="260.7" y="113.3">SRCLR#</text>
<text x="263.3" y="109.7">SRCLK</text>
<text x="275.3" y="111.5">10</text>
<text x="44.1" y="118.6">1</text>
<text x="44.1" y="115">3</text>
<text x="265.8" y="116.8">QH</text>
<text x="275.3" y="115">9</text>
<text x="44.1" y="169.7">2</text>
<text x="44.1" y="173.2">3</text>
<text x="44.1" y="176.8">1</text>
<text x="276.6" y="206.8" transform="rotate(-90 276.6 206.8)">1</text>
<text x="284.4" y="211.7">*</text>
<text x="289.6" y="210.3">3</text>
<text x="276.6" y="216.5" transform="rotate(-90 276.6 216.5)">2</text>
<text x="22.8" y="232.9">+V</text>
<text x="118.9" y="233.2">OUT</text>
<text x="127.2" y="231.5">4</text>
<text x="196.5" y="233.2">OUT</text>
<text x="204.8" y="231.5">4</text>
<text x="20.2" y="238.2">GND</text>
<text x="122" y="236.7">IN</text>
<text x="127.2" y="238.5">2</text>
<text x="127.2" y="235">3</text>
<text x="199.6" y="236.7">IN</text>
<text x="204.8" y="238.5">2</text>
<text x="204.8" y="235">3</text>
<text x="23.9" y="243.5">-V</text>
<text x="118.9" y="240.3">OUT</text>
<text x="196.5" y="240.3">OUT</text>
</g>
<g font-size="3.2" fill="#f00">
<text x="267.3" y="92.1">VCC</text>
<text x="275.3" y="90.3">16</text>
</g>
<g font-size="3.2">
<text x="248.3" y="115">8</text>
<text x="251.8" y="116.8">GND</text>
<text x="110.9" y="243.8">GND/ADJ</text>
<text x="127.2" y="242">1</text>
<text x="188.5" y="243.8">GND/ADJ</text>
<text x="204.8" y="242">1</text>
</g>
<g font-size="2.5" fill="#800">
<text x="36.2" y="42.3" transform="rotate(-90 36.2 42.3)">1</text>
<text x="92.7" y="42.3" transform="rotate(-90 92.7 42.3)">1</text>
<text x="154.4" y="42.3" transform="rotate(-90 154.4 42.3)">1</text>
<text x="209.1" y="42.3" transform="rotate(-90 209.1 42.3)">1</text>
<text x="36.2" y="52.8" transform="rotate(-90 36.2 52.8)">3</text>
<text x="39.6" y="48.8" transform="rotate(-90 39.6 48.8)">2</text>
<text x="92.7" y="52.8" transform="rotate(-90 92.7 52.8)">3</text>
<text x="96" y="48.8" transform="rotate(-90 96 48.8)">2</text>
<text x="154.4" y="52.8" transform="rotate(-90 154.4 52.8)">3</text>
<text x="157.8" y="48.8" transform="rotate(-90 157.8 48.8)">2</text>
<text x="209.1" y="52.8" transform="rotate(-90 209.1 52.8)">3</text>
<text x="212.4" y="48.8" transform="rotate(-90 212.4 48.8)">2</text>
</g>
<g font-size="2.1" fill="#a54b4b">
<text x="257.5" y="44.1">1</text>
<text x="257.5" y="47.7">2</text>
<text x="270.2" y="44.1">3</text>
<text x="270.2" y="47.7">4</text>
<text x="322.8" y="44.1">1</text>
<text x="322.8" y="47.7">2</text>
<text x="335.5" y="44.1">3</text>
<text x="335.5" y="47.7">4</text>
<text x="151.7" y="137.6">1</text>
<text x="164.4" y="137.6">3</text>
<text x="151.7" y="141.2">2</text>
<text x="164.4" y="141.2">4</text>
</g>
</svg>
